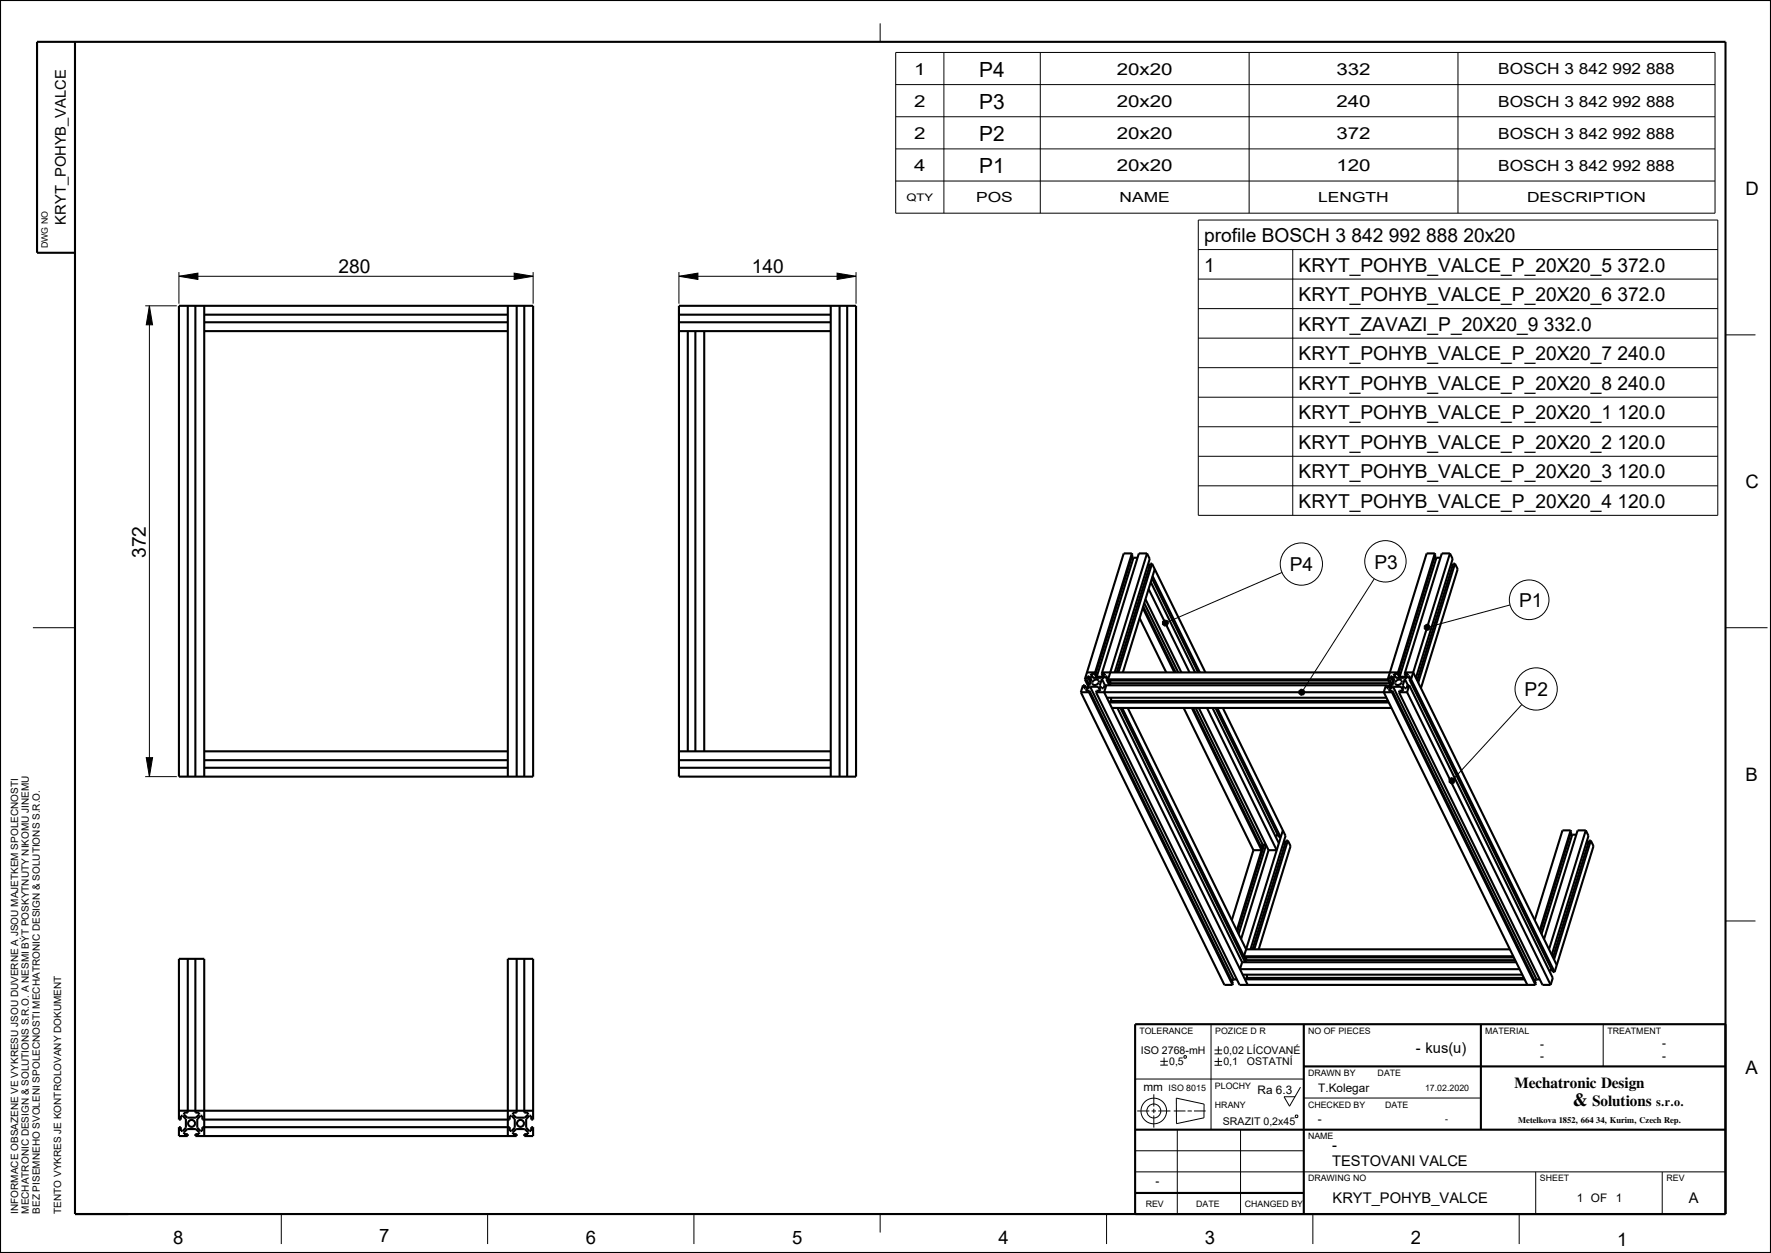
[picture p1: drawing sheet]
<svg xmlns="http://www.w3.org/2000/svg" width="420mm" height="297mm" viewBox="0 0 420 297" stroke-linecap="round" stroke-linejoin="round" font-family="sans-serif">
<g fill="none" stroke="#000" stroke-width=".24">
<path d="M208.7 5.5v4.4M212.4 12.4h194.3v38.1h-194.3zM223.8 12.4v38.1M246.7 12.4v38.1M296.2 12.4v38.1M345.8 12.4v38.1M212.4 35.3h194.3M212.4 27.7h194.3M212.4 20.1h194.3M212.4 42.9h194.3M284.2 52.2h123.2v70h-123.2zM284.2 59.2h123.2"/>
<path d="M306.6 59.2v63M34.4 72.5h7.5M35.4 72.5l.8 4.5h-1.5zM35.4 72.5v111.6M42.4 65.5l4.5-.8v1.5zM42.4 64.5v7.5M42.4 65.5h84M121.9 64.7l4.5 .8-4.5 .7zM126.4 64.5v7.5M161 65.5l4.5-.8v1.5zM161 65.5h42M161 64.5v7.5"/>
<path d="M198.5 64.7l4.5 .8-4.5 .7zM203 64.5v7.5M284.2 66.2h123.2M284.2 73.2h123.2M409.2 79.4h7.1M284.2 80.2h123.2M284.2 87.2h123.2M284.2 94.2h123.2M284.2 101.2h123.2M284.2 108.2h123.2M284.2 115.2h123.2M304 135.7l-27 11.7"/>
<path d="M325.9 137.2l-16.8 26.2M7.8 148.8h10M275.7 147.4l.5-.5 .6 .2 .3 .6-.3 .6-.6 .1-.5-.4zM337.8 148.4l.5-.4 .6 .1 .3 .6-.3 .6-.6 .1-.5-.4zM358.1 143.4l-18.9 5.1M409.2 148.8h10M34.7 179.6h1.5l-.8 4.5zM308 163.8l.6-.5 .6 .2 .3 .6-.3 .6-.6 .1-.6-.4zM360.9 167l-16.1 17.5M34.4 184.1h7.5M343.7 184.7l.5-.4 .6 .2 .3 .6-.3 .5-.6 .2-.5-.4zM409.2 218.3h7.1"/>
<path d="M269.2 255.8h40M273.6 259.4v2.9M275.2 251.6h1.8M275.2 252.5h1.8M276.1 250.7v1.8M280.8 250.4l.4-.2 .2 .5-.5 .1zM287.2 242.8v25M288 248.9h1.8M288 249.8h1.8M288 251.6h1.8M288 252.5h1.8M288.9 248v1.8"/>
<path d="M288.9 250.7v1.8M308.4 257.7l-2.6 4.5-1.3-2.2h2.6M380.2 242.8v10M269.2 277.8h140M269.2 272.8h40M269.7 263.3h2.9M273.1 263.3h1.1M273.6 262.8v1.1M273.6 264.4v2.9M274.7 263.3h2.9M278.4 263.3h2.7M279 260.3l6.6 1.4-.1 3.3-6.5 1.3z"/>
<path d="M279.2 267.8v20M281.6 263.3h1.1M283.2 263.3h2.7M294.2 267.8v20M307.2 264.5l.4-.2 .2 .5-.5 .1zM309.2 260.3h42M364.2 277.8v10M394.2 277.8v10M66.7 287.8v7.1M115.6 287.8v7.1M164.6 287.8v7.1M208.7 287.8v4.3"/>
<path d="M262.4 287.8v7.1M311.4 287.8v7.1M360.3 287.8v7.1"/>
<circle cx="308.6" cy="133.7" r="5"/>
<circle cx="328.6" cy="133.1" r="4.9"/>
<circle cx="362.6" cy="142.2" r="4.7"/>
<circle cx="364.3" cy="163.3" r="5"/>
<circle cx="273.6" cy="263.3" r="3"/>
<circle cx="273.6" cy="263.3" r="1.66"/>
</g>
<path d="M35.4 72.5l.8 4.5h-1.5zM42.4 65.5l4.5-.8v1.5zM121.9 64.7l4.5 .8-4.5 .7zM161 65.5l4.5-.8v1.5zM198.5 64.7l4.5 .8-4.5 .7zM275.7 147.4l.5-.5 .6 .2 .3 .6-.3 .6-.6 .1-.5-.4zM337.8 148.4l.5-.4 .6 .1 .3 .6-.3 .6-.6 .1-.5-.4zM308 163.8l.6-.5 .6 .2 .3 .6-.3 .6-.6 .1-.6-.4zM34.7 179.6h1.5l-.8 4.5zM343.7 184.7l.5-.4 .6 .2 .3 .6-.3 .5-.6 .2-.5-.4z" fill="#000"/>
<g fill="none" stroke="#000" stroke-width=".5">
<path d="M0 0h420v297h-420zM17.8 9.9v277.9h391.4v-277.9h-400.4v50h9M42.4 72.5h84v111.6h-84zM44.5 72.5v111.6M46.3 72.5v111.6M48.4 72.5v111.6M48.4 78.5h72M48.4 76.4h72M48.4 74.6h72M120.4 72.5v111.6M122.5 72.5v111.6M124.3 72.5v111.6"/>
<path d="M161 72.5h42v111.6h-42zM161 78.5h36M161 76.4h36M161 74.6h36M163.1 78.5v99.6M164.9 78.5v99.6M167 78.5v99.6M197 72.5v111.6M199.1 72.5v111.6M200.9 72.5v111.6M268.4 132l.4 .2M268.4 131.2h-1.9l-9.2 29.8"/>
<path d="M268.4 131.2l-8.8 28.5M268.4 131.2l.2 .3-8.7 28.2M268.8 132.2l-8.7 28.1M268.8 132.2h1M272 131.2h-1.9l-8.8 28.5M272 131.2l-9.2 29.8 .5 1.1M272 131.2l.7 1.3-8.4 26.9M272.2 133.9l.4 .2M272.4 139.6l9.7 19.8M272.9 138l10.5 21.4M273.2 137.1l10.9 22.3M273.2 133.6h-.4l-8 25.8"/>
<path d="M273.2 133.6l-8 25.8M273.2 133.6l12.7 25.8M273.3 136.6l11.2 22.8M273.9 134.9l-7.6 24.5M340.2 132l.5 .2M340.3 131.2h-2l-9.2 29.8 .8 1.7M340.3 131.2l-8.9 28.5M340.3 131.2l.1 .3-8.7 28.2M340.7 132.2l-8.7 28.1M340.7 132.2h.9M343.9 131.2h-2l-8.8 28.5M343.9 131.2l-9.3 29.8"/>
<path d="M343.9 131.2l.6 1.3-8.7 28.2M344.1 133.9l.4 .2M345.1 133.6h-.5l-8.5 27.7M345.1 133.6l-8.8 28.2M345.1 133.6l.6 1.3-8.7 28.2M257.8 159.4h1.9l.6 1.3M258.8 159.7l-.1 .4 .5 .6M258.8 159.7l.4 1M258.8 159.7h.8M259.6 159.7l.5 1M261.3 159.7h.8l-.1 .4-.9 .6h-1.9M261.3 159.7l.3 .7"/>
<path d="M261.4 159.4h70.2l.6 1.3M270.3 146.5l6.3 12.9M271 144.1l7.5 15.3M271.1 143.7l7.7 15.7M271.4 143l8 16.4M271.7 142l8.5 17.4M330.6 159.7l-.1 .4 .5 .6h1.9l.9-.6 .1-.4h-.8M330.6 159.7h.8M330.6 159.7l.5 1M331.4 159.7l.5 1M333.1 159.7l.3 .7M333.2 159.4h1.9l34.1 69.4"/>
<path d="M48.4 178.1h72M161 178.1h36M256.3 164.1l34.1 69.4h1.9M256.3 164.1h2M257.2 162.4h-.4l-.5 1.7M257.2 162.4l.4 .7M257.3 161l.8 1.7M257.3 161h.4M257.6 163.4l-.1 .3h.9M257.6 163.4l.2 .3M257.7 161l.7 1.4M257.9 160.3l-.2 .7"/>
<path d="M257.9 160.3l.7 1.4M257.9 160.3h.4M258.3 164.1l34 69.4M258.3 160.3l.5 .6-.5 1.6-.9 .6h-.4l.2-.7M258.3 160.3l.4 .9M258.4 163.7l-.1 .4M258.4 163.7l34 69.4-.1 .4M258.5 162.8l-.9 .6M258.5 162.8l34.1 69.4M258.5 162.8h1.9M259.3 161.4l.9-.3 .3 .2 .1 .4a.77 .77 0 0 1-.8 .7 .77 .77 0 0 1-.8-.6zM259.9 164.1l34.1 69.4h70.1"/>
<path d="M259.9 164.1h70.2M260.2 160.4h1.3M260.4 162.8l.6 .6-.1 .3h-.9l-.1 .4M260.4 162.8l.5 .9M261.3 160.9l-.5 1.6 .5 .6h.4l.2-.7h67.2M261.3 160.9l.8 1.5M262.2 160.3h.4l-.2 .7M262.2 160.3l-.9 .6M262.2 160.3l.2 .5M262.4 162.4l-.5 1.7 34 69.4M262.4 161l.7 1.4M262.4 161h67.1"/>
<path d="M262.5 165.4h66.3M262.9 161.3h66.4M263.3 161.3v.6M263.3 161.9l-.1 .5M263.3 161.9h66.3M263.5 165.4v.8M263.7 167.8h66.3M265 167.8l29.6 60.3M265.7 167.8l29.6 60.3M266.1 167.8l29.4 59.9M267.4 167.8l28.1 57.2h62.6M280.7 167.8l16.6 33.7"/>
<path d="M282.6 167.8l16.6 33.7h-1.9M282.9 167.8l16.4 33.4M283.6 167.8l15.9 32.4M284.3 167.8l16.5 33.7M286.2 167.8l16.6 33.7h-2M287.6 167.8l15.7 32.1M288.3 167.8l15 30.7h.4l-15-30.7M290 167.8l14.9 30.3-8.3 26.9M328.7 162.4l-.5 1.7 34 69.4M329.1 162.4l.3 .7M329.2 166.2h-66l-.2 .3h66.4M329.5 163.4l-.1 .3h.8"/>
<path d="M329.5 163.4l.2 .3M329.5 161l.7 1.4M329.6 162.1l-.3 .8M329.7 160.3l-.2 .7M329.7 160.3l.7 1.4M329.7 160.3h.4M329.8 162.8h.1M329.8 162.8l-.2 .1M330.1 164.1l34 69.4M330.1 160.3l.6 .6-.5 1.6-.9 .6h-.4l.2-.7M330.1 160.3l.5 .9M330.2 163.7l-.1 .4"/>
<path d="M330.2 163.7l34.1 69.4-.2 .4M330.4 162.8l-.9 .6M330.4 162.8h1.9M330.4 162.8l34 69.4M331.1 161.4l.9-.3 .4 .2v.4a.78 .78 0 0 1-.7 .7 .78 .78 0 0 1-.8-.6zM331.8 164.1l34 69.4h1.9M331.8 164.1h1.9M332.1 160.4h1.2M332.3 162.8l.5 .6-.1 .3h-.8l-.1 .4M332.3 162.8l.4 .9M333.2 160.9l-.5 1.6 .5 .6h.4l.2-.7h.4M333.2 160.9l.7 1.5"/>
<path d="M333.7 164.1l34 69.4M334 160.3l-.8 .6M334 160.3h.4l-.2 .7M334 160.3l.3 .5M334.2 162.4l-.5 1.7M334.2 162.4l34 69.4-.5 1.7M334.2 161l34.1 69.4h.4M334.2 161h.4M334.6 161l34.1 69.4M48.4 182h72M48.4 180.2h72M161 182h36"/>
<path d="M161 180.2h36M303 197.8l-.5 .4M304.2 196.8l-9.2 29.9h63.9M304.4 199.6l.4 .2M305.4 199.2h-.4l-8 25.8M305.4 199.2l.7 1.4-7.6 24.4M305.4 199.2l-7.9 25.8M372.5 197.6l.4 .2M372.5 196.8h-2l-6.5 21.3M372.5 196.8l.1 .3-7.3 23.7M372.5 196.8l-7.3 23.7M372.9 197.8h.9"/>
<path d="M372.9 197.8l-7.3 23.6M376.1 196.8h-2l-7.9 25.8M376.1 196.8l.6 1.3-8.7 28.2M376.1 196.8l-8.7 28.2M376.3 199.6l.4 .2M377.3 199.2h-.4l-8.6 27.7M377.3 199.2l.6 1.4-9.2 29.8M377.3 199.2l-8.7 28.2M297.3 201.5l-5.2 16.6M299.5 200.2h.7M299.5 200.2l-.5 .3M299.6 200.2l-6.3 20.3"/>
<path d="M299.8 200.2l-6.3 20.6M300.3 200.3l-6.6 21.1M300.8 201.5l-6.5 21.1M44.5 227.3v36.4h-.9v.5l.8 .7h2.1l.7-.7v-.5h-.9v-36.4M122.5 227.3v36.4h-.9v.5l.8 .7h2.1l.7-.7v-.5h-.9v-36.4M292.6 232.2h.7M292.6 232.2l-.5 .3M294.6 228.1l-.5 1.6h66.3M294.6 228.1h65M294.7 231h66.3M295.1 226.9h63.9M295.5 226.9v.7"/>
<path d="M295.5 227.6h63.8M295.5 227.6l-.1 .5M295.7 231v.8M361.4 231.8h-66l-.1 .3h66.3M364.4 232.2h.8M364.4 232.2l-.4 .3M368 229.8l-.6 .3M309.2 252.8h100M309.2 242.8v45M351.2 242.8v25M409.2 242.8h-140v45M42.4 263.3h84"/>
<path d="M47.6 264.5h.4v.9h72.9v-.9h.4l.8 .7v2.1l-.8 .8h-.4v-.9h-72.9v.9h-.4l-.8-.8v-2.1zM48.4 269.3v-42h-6v38.1h.5v-.9h.4l.8 .7v2.1l-.8 .8h-.4v-.9h-.5v2.1h2.1v-.5h-.9v-.4l.8-.8h2.1l.7 .8v.4h-.9v.5h76.2v-.5h-.9v-.4l.8-.8h2.1l.7 .8v.4h-.9v.5h2.1v-2.1h-.4v.9h-.4l-.8-.8v-2.1l.8-.7h.4v.9h.4v-38.1h-6v42M269.2 267.8h140M269.2 282.8h40"/>
<circle cx="45.4" cy="266.3" r=".83"/>
<circle cx="123.4" cy="266.3" r=".83"/>
</g>
<g font-size="5">
<text x="232.2" y="18.1">P4</text>
<text x="232.2" y="25.8">P3</text>
<text x="232.2" y="33.4">P2</text>
<text x="232.2" y="41">P1</text>
</g>
<g font-size="4.6">
<text x="285.6" y="57.4">profile BOSCH 3 842 992 888 20x20</text>
<text x="80.3" y="64.6">280</text>
<text x="178.3" y="64.6">140</text>
<text x="285.6" y="64.4">1</text>
<text x="308" y="64.4">KRYT_POHYB_VALCE_P_20X20_5 372.0</text>
<text x="308" y="71.4">KRYT_POHYB_VALCE_P_20X20_6 372.0</text>
<text x="308" y="78.4">KRYT_ZAVAZI_P_20X20_9 332.0</text>
<text x="308" y="85.4">KRYT_POHYB_VALCE_P_20X20_7 240.0</text>
<text x="308" y="92.4">KRYT_POHYB_VALCE_P_20X20_8 240.0</text>
<text x="308" y="99.4">KRYT_POHYB_VALCE_P_20X20_1 120.0</text>
<text x="308" y="106.4">KRYT_POHYB_VALCE_P_20X20_2 120.0</text>
<text x="308" y="113.4">KRYT_POHYB_VALCE_P_20X20_3 120.0</text>
<text x="308" y="120.4">KRYT_POHYB_VALCE_P_20X20_4 120.0</text>
<text x="34.6" y="132.3" transform="rotate(-90 34.6 132.3)">372</text>
<text x="305.9" y="135.5">P4</text>
<text x="325.9" y="134.8">P3</text>
<text x="360.3" y="143.9">P1</text>
<text x="361.6" y="165.1">P2</text>
</g>
<g font-size="4.4">
<text x="413.9" y="46.2">D</text>
<text x="413.9" y="115.7">C</text>
<text x="413.9" y="185.1">B</text>
<text x="413.9" y="254.6">A</text>
<text x="41" y="294.9">8</text>
<text x="89.9" y="294.4">7</text>
<text x="138.9" y="294.9">6</text>
<text x="187.8" y="294.9">5</text>
<text x="236.8" y="294.9">4</text>
<text x="285.7" y="294.9">3</text>
<text x="334.6" y="294.9">2</text>
<text x="383.6" y="295.4">1</text>
</g>
<text font-size="4.3" x="373" y="262.3">&amp;</text>
<g font-size="3.9">
<text x="216.8" y="17.7">1</text>
<text x="264.8" y="17.7">20x20</text>
<text x="316.9" y="17.7">332</text>
<text x="216.8" y="25.4">2</text>
<text x="264.8" y="25.4">20x20</text>
<text x="316.9" y="25.4">240</text>
<text x="216.8" y="33">2</text>
<text x="264.8" y="33">20x20</text>
<text x="316.9" y="33">372</text>
<text x="216.8" y="40.6">4</text>
<text x="264.8" y="40.6">20x20</text>
<text x="316.9" y="40.6">120</text>
</g>
<g font-size="3.6">
<text x="355.3" y="17.6">BOSCH 3 842 992 888</text>
<text x="355.3" y="25.3">BOSCH 3 842 992 888</text>
<text x="355.3" y="32.9">BOSCH 3 842 992 888</text>
<text x="355.3" y="40.5">BOSCH 3 842 992 888</text>
<text x="359.2" y="257.9">Mechatronic Design</text>
<text x="377.6" y="262.3">Solutions</text>
</g>
<g font-size="3.5">
<text x="15.6" y="53.3" transform="rotate(-90 15.6 53.3)">KRYT_POHYB_VALCE</text>
<text x="335.7" y="249.7">- kus(u)</text>
<text x="315.9" y="272.6">-</text>
<text x="315.9" y="276.4">TESTOVANI VALCE</text>
<text x="316" y="285.2">KRYT_POHYB_VALCE</text>
<text x="400.5" y="285.2">A</text>
</g>
<g font-size="3.3">
<text x="231.5" y="48">POS</text>
<text x="265.5" y="48">NAME</text>
<text x="312.6" y="48">LENGTH</text>
<text x="362.1" y="48">DESCRIPTION</text>
</g>
<text font-size="2.9" x="392.7" y="262.3">s.r.o.</text>
<g font-size="2.8">
<text x="365.2" y="248.3">-</text>
<text x="365.2" y="251.3">-</text>
<text x="394.2" y="248.3">-</text>
<text x="394.2" y="251.3">-</text>
<text x="271.1" y="258.5">mm</text>
<text x="298.2" y="259.2">Ra 6.3</text>
<text x="312.6" y="258.8">T.Kolegar</text>
<text x="312.5" y="266.1">-</text>
<text x="274" y="281">-</text>
<text x="374" y="285">1 OF</text>
<text x="383.2" y="285">1</text>
</g>
<g font-size="2.5">
<text x="214.9" y="47.7">QTY</text>
<text x="270.5" y="249.8">ISO 2768-mH</text>
<text x="290.1" y="249.8">0,02 LÍCOVANÉ</text>
<text x="277.3" y="252.5">0,5</text>
<text x="290.1" y="252.5">0,1</text>
<text x="295.7" y="252.5">OSTATNÍ</text>
<text x="290" y="266.6">SRAZIT 0,2x45</text>
</g>
<g font-size="2.4">
<text x="4.3" y="287.7" transform="rotate(-90 4.3 287.7)">INFORMACE OBSAZENE VE VYKRESU JSOU DUVERNE A JSOU MAJETKEM SPOLECNOSTI</text>
<text x="6.9" y="287.7" transform="rotate(-90 6.9 287.7)">MECHATRONIC DESIGN &amp; SOLUTIONS S.R.O. A NESMI BÝT POSKYTNUTY NIKOMU JINEMU</text>
<text x="9.4" y="287.7" transform="rotate(-90 9.4 287.7)">BEZ PISEMNEHO SVOLENI SPOLECNOSTI MECHATRONIC DESIGN &amp; SOLUTIONS S.R.O.</text>
<text x="14.5" y="287.7" transform="rotate(-90 14.5 287.7)">TENTO VYKRES JE KONTROLOVANY DOKUMENT</text>
</g>
<g font-size="2.1">
<text x="11.3" y="58.9" transform="rotate(-90 11.3 58.9)">DWG NO</text>
<text x="270.2" y="245">TOLERANCE</text>
<text x="288.2" y="245">POZICE D R</text>
<text x="310.2" y="245">NO OF PIECES</text>
<text x="352.2" y="245">MATERIAL</text>
<text x="381.2" y="245">TREATMENT</text>
<text x="310.2" y="255">DRAWN BY</text>
<text x="326.7" y="255">DATE</text>
<text x="277.2" y="258.5">ISO 8015</text>
<text x="288.1" y="258.2">PLOCHY</text>
<text x="288.1" y="262.7">HRANY</text>
<text x="310.2" y="262.5">CHECKED BY</text>
<text x="328.5" y="262.5">DATE</text>
<text x="338" y="258.5">17.02.2020</text>
<text x="342.7" y="265.9">-</text>
<text x="310.2" y="270">NAME</text>
<text x="310.2" y="280">DRAWING NO</text>
<text x="365.2" y="280">SHEET</text>
<text x="395.2" y="280">REV</text>
<text x="271.7" y="286">REV</text>
<text x="283.7" y="286">DATE</text>
<text x="295.2" y="286">CHANGED BY</text>
</g>
<text font-size="2" x="360.1" y="266.1">Metelkova 1852, 664 34, Kurim, Czech Rep.</text>
</svg>
